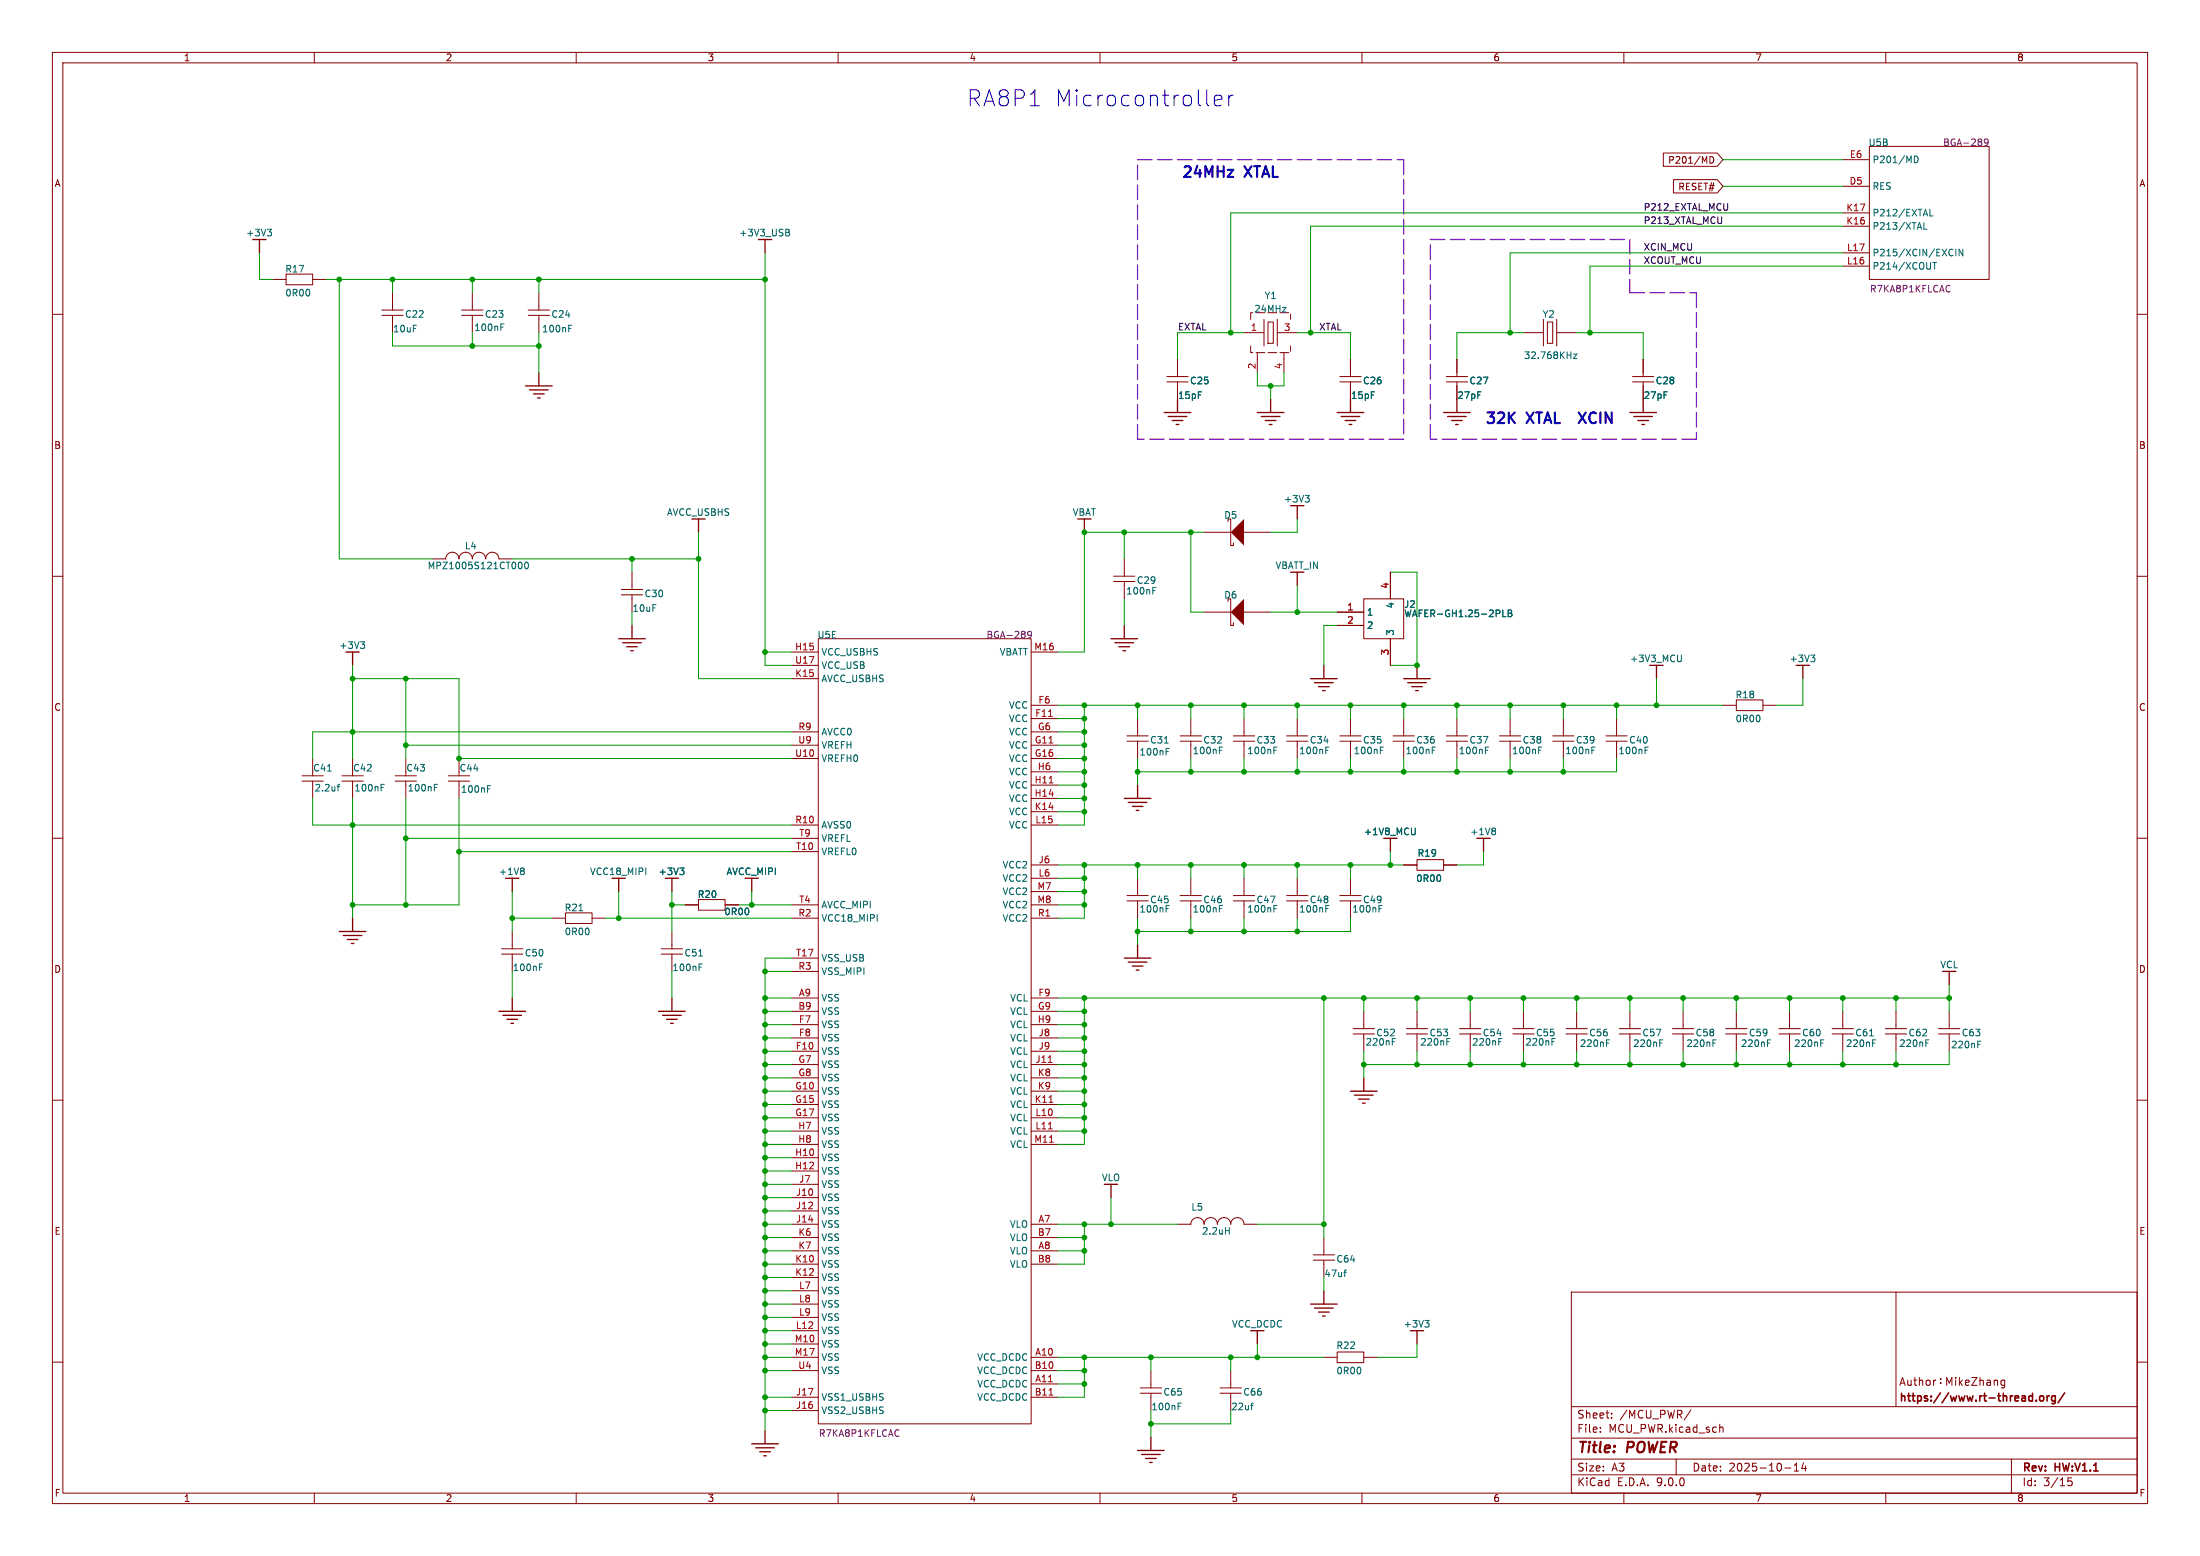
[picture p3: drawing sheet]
<svg xmlns="http://www.w3.org/2000/svg" width="420mm" height="297mm" viewBox="0 0 420 297" stroke-linecap="round" stroke-linejoin="round" font-family="sans-serif">
<g fill="none" stroke="#840000" stroke-width=".19">
<path d="M10 10h400v277h-400zM12 12h396v273h-396zM60 10v2M110 10v2M160 10v2M210 10v2M260 10v2M310 10v2M360 10v2M10 60h2M408 60h2M10 110h2"/>
<path d="M212.6 110h4.1M212.6 111h4.1M214.6 106.7v3.3M214.6 111v3.3M408 110h2M10 160h2M408 160h2M299 196.3h4M299 197.4h4M301 193v3.3M301 197.4v3.3M319.3 196.3h4"/>
<path d="M319.3 197.4h4M321.3 193v3.3M321.3 197.4v3.3M329.4 196.3h4.1M329.4 197.4h4.1M331.5 193v3.3M331.5 197.4v3.3M10 210h2M408 210h2M300 246.6h108v38.4h-108zM361.9 246.6v21.9M10 260h2"/>
<path d="M300 278.5h108M300 274.5h108M300 268.5h108M305.5 273.2v.2M305.5 272.5v.1M307.7 270.5v.2M307.7 269.8v.1M320 278.5v3M322.8 269.1l-1.3 1.9M328.3 272.5l.2-.1 .4 .1v.9M342.5 279.7l.4-.4v1.5M344.3 279.2l-.4 1.1h1"/>
<path d="M344.7 279.8v1M362.7 264.4l.5-1.5 .5 1.5M362.8 264h.8M364.2 263.4l.1 1h.3l.2-.1M364.8 263.4v1M365.3 263.4h.6M365.6 262.9v1.3l.3 .2M366.4 263.6l.2-.2 .4 .1 .1 .9M366.4 262.9v1.5M367.8 263.5l.4-.1 .3 .3v.4l-.3 .3h-.4l-.1-.3zM369.1 263.4v1M369.6 263.4l-.3 .1-.2 .2"/>
<path d="M370.5 263.9v.2M370.5 263.1v.2M371.6 264.4v-1.5l.5 1.1 .5-1.1v1.5M373.3 262.9v.2M373.3 263.4v1M374.1 262.9v1.5M374.2 263.9l.4 .5M374.6 263.4l-.5 .6M375.2 263.9l.7-.1-.1-.3-.4-.1-.2 .2 .1 .8h.5M376.4 262.9h1l-1 1.5h1M378 263.6l.2-.2 .4 .1v.9M378 262.9v1.5"/>
<path d="M379.3 263.5h.6l.1 .9M380 263.8l-.5 .1a.29 .29 0 0 0-.2 .2 .29 .29 0 0 0 .2 .3h.5M380.7 263.6l.2-.2 .4 .1v.9M380.7 263.4v1M382.7 263.5l-.4-.1-.3 .3 .1 .7h.6M382.7 263.4v1.2l-.3 .3h-.3M384 278.5v6.5M408 260h2M60 285v2M110 285v2M160 285v2M210 285v2"/>
<path d="M260 285v2M300 281.5h108M310 285v2M340.7 280.2h1.2M342.5 280.8h.9M360 285v2M395.5 282.1h-.7l-.1 .7 .2-.1h.5l.2 .2-.1 .5-.2 .2-.6-.2"/>
</g>
<path d="M388.7 267.3v.1M389.5 266.5l.4-.1 .3 .3v.4l-.3 .3h-.4l-.1-.3zM390.8 266.4v1M391.2 266.4l-.3 .1-.1 .2M392.4 266.5l-.5-.1-.2 .3 .1 .7h.6M392.4 266.4v1.2l-.3 .3h-.4M394.2 265.9l-1.3 1.9" fill="none" stroke="#840000" stroke-width=".3"/>
<path d="M220.1 112.7h.4M321 125v1.1l-.3 .2M345.7 125h.8l-.5 .5M346.2 125.5l.3 .3v.3l-.3 .2M306.7 199.1h.4M306.7 198.5h.6M327 199.1h.4M327 198.5h.6M337.4 199.1h.4M337.4 198.5h.6" fill="none" stroke="#006464" stroke-width=".19"/>
<g fill="none" stroke="#840000" stroke-width=".25">
<path d="M255.3 78.7h5M256 79.5h3.6M257.8 76.2v2.5M256.8 80.3h2M257.6 81h.5M316.2 127v2.5M344.2 127v2.5M214.6 152.4h5.1M215.4 153.2h3.5M216.2 153.9h2M216.9 154.7h.5M217.2 149.9v2.5"/>
<path d="M214.6 182.9h5.1M215.4 183.6h3.5M216.2 184.4h2M216.9 185.2h.5M217.2 180.3v2.6"/>
</g>
<path d="M331.5 133.6h5v2h-5z" fill="#fff"/>
<g fill="none" stroke="#840000" stroke-width=".19">
<path d="M276.1 71.9h4.1M276.1 72.9h4.1M278.1 68.6v3.3M278.1 72.9v3.3M234.4 99.6v-.5h.5v5h.6v-.5M255.3 116.8h5M255.3 119.4h5M260.3 114.3h7.7v7.6h-7.7zM265.4 109.2v5.1M265.4 121.9v5.1M298.4 137.2v3.3M308.6 137.2v3.3"/>
<path d="M328.9 134.6h2.6M331.5 133.6h5v2h-5zM336.5 134.6h2.6M296.4 140.5h4.1M296.4 141.5h4.1M298.4 141.5v3.3M306.6 140.5h4M306.6 141.5h4M308.6 141.5v3.3M359.9 196.3h4.1M359.9 197.4h4.1M361.9 193v3.3"/>
<path d="M361.9 197.4v3.3M370.1 196.3h4M370.1 197.4h4M372.1 193v3.3M372.1 197.4v3.3M232.9 264.9h4.1M232.9 265.9h4.1M234.9 261.6v3.3M234.9 265.9v3.3"/>
</g>
<path d="M286.9 116.4v1.3h.6M287.9 116.4h.4l.3 .3-.3 .3 .3 .2v.3l-.2 .2h-.5zM287.9 117h.4M303.9 143.2h.4M314.1 143.2h.4M367.6 199.1h.5M367.6 198.5h.7M377.6 199.3h.4M377.6 198.7h.6M238.8 268.2h.4M239.2 267.8l-.2 .1" fill="none" stroke="#006464" stroke-width=".19"/>
<g fill="none" stroke="#840000" stroke-width=".25">
<path d="M275.6 78.7h5.1M276.4 79.5h3.5M278.1 76.2v2.5M311.1 78.7h5.1M311.9 79.5h3.6M313.7 76.2v2.5M277.1 80.3h2M277.9 81h.5M312.7 80.3h2M313.4 81h.5M214.6 119.4v2.5M212.1 121.9h5.1"/>
<path d="M212.9 122.7h3.5M213.6 123.4h2M214.4 124.2h.5M143.5 275.6h5.1M144.3 276.4h3.5M145 277.1h2.1M145.8 277.9h.5M146 273v2.6"/>
</g>
<path d="M234.9 101.6l2.6-2.5v5z" fill="#840000"/>
<path d="M229.9 101.6h5M234.4 114.8v-.5h.5v5.1h.6v-.5M237.5 101.6h5.1" fill="none" stroke="#840000" stroke-width=".19"/>
<path d="M247.6 96.5v2.6" fill="none" stroke="#840000" stroke-width=".25"/>
<path d="M249.2 94.6h.7l-.4 .4M249.7 95l.2 .3v.3l-.2 .2" fill="none" stroke="#006464" stroke-width=".19"/>
<path d="M234.9 116.8l2.6-2.5v5.1z" fill="#840000"/>
<g fill="none" stroke="#840000" stroke-width=".19">
<path d="M222.8 71.9h4M222.8 72.9h4M224.8 68.6v3.3M224.8 72.9v3.3M237.5 63.5h3.8M240 67.3v3.8M241.3 61v5M242.1 61.5h1v4h-1zM243.8 61v5M243.8 63.5h3.8M245.1 67.3v3.8M311.7 71.9h4"/>
<path d="M311.7 72.9h4M313.7 68.6v3.3M313.7 72.9v3.3M229.9 116.8h5M237.5 116.8h5.1M151.1 124.5h5.1M151.1 127h5.1M151.1 129.5h5.1M151.1 139.7h5.1M156.2 121.9h40.6v149.9h-40.6zM196.8 124.5h5.1M196.8 139.7h5.1"/>
<path d="M196.8 134.6h5.1M196.8 137.2h5.1M227.3 137.2v3.3M268 137.2v3.3M278.1 137.2v3.3M151.1 142.2h5.1M151.1 144.8h5.1M151.1 157.5h5.1M196.8 142.2h5.1M196.8 144.8h5.1M196.8 157.5h5.1M196.8 147.3h5.1"/>
<path d="M196.8 149.9h5.1M196.8 152.4h5.1M196.8 154.9h5.1M225.3 140.5h4.1M225.3 141.5h4.1M227.3 141.5v3.3M265.9 140.5h4.1M265.9 141.5h4.1M268 141.5v3.3M276.1 140.5h4.1M276.1 141.5h4.1M278.1 141.5v3.3"/>
<path d="M151.1 160h5.1M151.1 162.6h5.1M151.1 172.7h5.1M151.1 175.3h5.1M196.8 172.7h5.1M196.8 175.3h5.1M196.8 165.1h5.1M196.8 167.6h5.1M196.8 170.2h5.1M151.1 182.9h5.1M151.1 185.4h5.1M151.1 190.5h5.1"/>
<path d="M151.1 193h5.1M151.1 195.6h5.1M151.1 198.1h5.1M196.8 190.5h5.1M196.8 193h5.1M196.8 195.6h5.1M196.8 198.1h5.1M258.3 196.3h4.1M258.3 197.4h4.1M260.3 193v3.3M260.3 197.4v3.3M339.6 196.3h4.1"/>
<path d="M339.6 197.4h4.1M341.6 193v3.3M341.6 197.4v3.3M151.1 200.7h5.1M151.1 203.2h5.1M151.1 205.7h5.1M151.1 208.3h5.1M151.1 210.8h5.1M151.1 213.4h5.1M151.1 215.9h5.1M151.1 218.4h5.1M196.8 200.7h5.1"/>
<path d="M196.8 203.2h5.1M196.8 205.7h5.1M196.8 208.3h5.1M196.8 210.8h5.1M196.8 213.4h5.1M196.8 215.9h5.1M196.8 218.4h5.1M151.1 221h5.1M151.1 223.5h5.1M151.1 226.1h5.1M151.1 228.6h5.1M151.1 231.1h5.1"/>
<path d="M151.1 233.7h5.1M151.1 236.2h5.1M151.1 238.8h5.1M196.8 233.7h5.1M196.8 236.2h5.1M196.8 238.8h5.1M151.1 241.3h5.1M151.1 243.8h5.1M151.1 246.4h5.1M151.1 248.9h5.1M151.1 251.5h5.1M151.1 254h5.1"/>
<path d="M151.1 256.5h5.1M151.1 259.1h5.1M196.8 241.3h5.1M196.8 259.1h5.1M151.1 261.6h5.1M151.1 266.7h5.1M151.1 269.2h5.1M196.8 261.6h5.1M196.8 266.7h5.1M196.8 264.2h5.1"/>
</g>
<path d="M200.2 136.7h.7M200.3 149.4h.7M200.1 202.8h.7M200.1 215.5h.8M200.3 210.4h.7M200.4 218h.7M200.3 266.3h.7" fill="none" stroke="#a90000" stroke-width=".19"/>
<path d="M196.9 121l-.2 .3-.4-.1-.1-.2v-.3l.2-.2h.3l.2 .2a.84 .84 0 0 1-.4 1.1h-.2M171.4 272.9l.2 .1M171.6 274.1l-.2 .1" fill="none" stroke="#840084" stroke-width=".19"/>
<g fill="none" stroke="#840000" stroke-width=".25">
<path d="M49.5 45.7v2.6M222.2 78.7h5.1M223 79.5h3.6M224.8 76.2v2.5M240 78.7h5.1M240.8 79.5h3.5M242.6 76.2v2.5M207 99.1v2.5M223.8 80.3h2M224.5 81h.5M241.6 80.3h2M242.3 81h.5"/>
<path d="M247.6 109.2v2.6M67.3 124.5v2.5M268 129.5h5M268.7 130.3h3.6M269.5 131.1h2M270.3 131.8h.5M270.5 127v2.5M372.1 185.4v2.6M257.8 208.3h5.1M258.6 209h3.5M259.3 209.8h2.1M260.1 210.6h.5"/>
<path d="M260.3 205.7v2.6"/>
</g>
<path d="M238.8 61v-1.3h7.6v1.3M238.8 66v1.3h7.6v-1.3" fill="none" stroke="#840000" stroke-width=".19" stroke-dasharray="1.7 .6"/>
<path d="M51 43.8h.8l-.4 .4M51.6 44.2l.2 .3v.3l-.2 .2M68.8 122.5h.8l-.4 .5M69.4 123l.2 .2v.3l-.2 .3M232.8 143.2h.4M273.4 143.2h.4M283.6 143.2h.4M265.8 198.8h.4M347.6 199.1h.4M347.6 198.5h.6" fill="none" stroke="#006464" stroke-width=".19"/>
<path d="M54.6 52.3h5.1v2.1h-5.1z" fill="#fff"/>
<g fill="none" stroke="#840000" stroke-width=".19">
<path d="M351.8 30.5h5.1M351.8 35.6h5.1M356.9 27.9h22.8v25.4h-22.8zM52.1 53.3h2.5M54.6 52.3h5.1v2.1h-5.1zM59.7 53.3h2.5M72.9 59.2h4.1M74.9 55.9v3.3M351.8 40.6h5.1M351.8 43.2h5.1M351.8 48.3h5.1M351.8 50.8h5.1"/>
<path d="M72.9 60.2h4.1M74.9 60.2v3.3M290.8 63.5h3.8M294.6 61v5M295.4 61.5h1v4h-1zM297.2 61v5M297.2 63.5h3.8M82.5 106.7h2.6a1.27 1.27 0 0 1 1.3-1.3 1.27 1.27 0 0 1 1.2 1.3 1.27 1.27 0 0 1 1.3-1.3 1.27 1.27 0 0 1 1.3 1.3 1.27 1.27 0 0 1 1.2-1.3 1.27 1.27 0 0 1 1.3 1.3 1.27 1.27 0 0 1 1.3-1.3 1.27 1.27 0 0 1 1.2 1.3h2.6M288.3 137.2v3.3M286.3 140.5h4M286.3 141.5h4M288.3 141.5v3.3"/>
<path d="M215.1 170.9h4.1M215.1 172h4.1M217.2 167.6v3.3M217.2 172v3.3M225.3 170.9h4.1M225.3 172h4.1M227.3 167.6v3.3M227.3 172v3.3M268.5 196.3h4M268.5 197.4h4M270.5 193v3.3M270.5 197.4v3.3"/>
<path d="M278.6 196.3h4.1M278.6 197.4h4.1M280.7 193v3.3M280.7 197.4v3.3M288.8 196.3h4.1M288.8 197.4h4.1M290.8 193v3.3M290.8 197.4v3.3M349.8 196.3h4M349.8 197.4h4M351.8 193v3.3M351.8 197.4v3.3"/>
<path d="M224.8 233.7h2.5a1.27 1.27 0 0 1 1.3-1.3 1.27 1.27 0 0 1 1.3 1.3 1.27 1.27 0 0 1 1.2-1.3 1.27 1.27 0 0 1 1.3 1.3 1.27 1.27 0 0 1 1.3-1.3 1.27 1.27 0 0 1 1.2 1.3 1.27 1.27 0 0 1 1.3-1.3 1.27 1.27 0 0 1 1.3 1.3h2.5"/>
</g>
<path d="M283.2 160v2.6M212.1 226.1v2.5" fill="none" stroke="#840000" stroke-width=".25"/>
<g fill="none" stroke="#006464" stroke-width=".19">
<path d="M365.5 29.8a.64 .64 0 0 1 .7 .6 .64 .64 0 0 1-.7 .7zM368.4 39.9v1.3h.6M367.3 42.5v1.3h.6M369 50.1h.7M369.3 50.1v1.3M372.6 47.6l.2 .1M372.8 48.7l-.2 .1M373.4 47.6v1.2M374.7 47.6v1.2l-.7-1.2v1.2M300.4 67.6h.6l-.6 .8h.6M99.1 107.4l.1-.1a.68 .68 0 0 1 .5 .6 .68 .68 0 0 1-.5 .7l-.1-.1M100.3 107.4l.2-.1a.68 .68 0 0 1 .4 .6 .68 .68 0 0 1-.4 .7l-.3-.5z"/>
<path d="M285.3 158.1l.2 .2-.2 .3 .2 .2v.3l-.2 .2M293.7 143.2h.5M222.6 173.4h.4M232.8 173.4h.4M276.2 198.8h.4M276.2 198.2h.6M286.1 198.8h.4M296.3 198.8h.4M356.9 197.7h.7M357.5 199.1h.4M357.5 198.5h.6M233.9 234.9h.8"/>
<path d="M234.7 234.3v1.3"/>
</g>
<path d="M379.5 27.1l-.2 .2h-.4l-.1-.2v-.3l.3-.3h.2l.2 .3a.84 .84 0 0 1-.3 1h-.3M372 54.5l.3 .1M372.3 55.6l-.3 .1" fill="none" stroke="#840084" stroke-width=".19"/>
<path d="M270.5 164.1h5.1v2h-5.1z" fill="#fff"/>
<g fill="none" stroke="#840000" stroke-width=".19">
<path d="M255.8 71.9h4M255.8 72.9h4M257.8 68.6v3.3M257.8 72.9v3.3M217.2 137.2v3.3M215.1 140.5h4.1M215.1 141.5h4.1M217.2 141.5v3.3M245.6 170.9h4.1M245.6 172h4.1M247.6 167.6v3.3M247.6 172v3.3"/>
<path d="M268 165.1h2.5M270.5 164.1h5.1v2h-5.1zM275.6 165.1h2.5M309.1 196.3h4.1M309.1 197.4h4.1M311.1 193v3.3M311.1 197.4v3.3M217.7 264.9h4M217.7 265.9h4M219.7 261.6v3.3M219.7 265.9v3.3"/>
</g>
<path d="M222.3 141.8h.7M222.6 143.5h.4M222.6 142.9h.6M253.1 173.4h.4M316.8 199.1h.5M316.8 198.5h.7M224.9 268.4h.4M224.9 267.8h.6" fill="none" stroke="#006464" stroke-width=".19"/>
<path d="M240 254v2.5" fill="none" stroke="#840000" stroke-width=".25"/>
<path d="M255.3 258.1h5v2h-5z" fill="#fff"/>
<g fill="none" stroke="#840000" stroke-width=".19">
<path d="M88.1 59.2h4.1M90.2 55.9v3.3M88.1 60.2h4.1M90.2 60.2v3.3M237.5 137.2v3.3M247.6 137.2v3.3M257.8 137.2v3.3M57.7 148.1h4M57.7 149.1h4M59.7 144.8v2.5M59.7 149.1v3.3M65.3 148.1h4"/>
<path d="M65.3 149.1h4M67.3 144.8v2.5M67.3 149.1v3.3M75.4 148.1h4.1M75.4 149.1h4.1M77.5 144.8v2.5M77.5 149.1v3.3M85.6 148.1h4.1M85.6 149.1h4.1M87.6 144.8v2.5M87.6 149.1v3.3M235.5 140.5h4"/>
<path d="M235.5 141.5h4M237.5 141.5v3.3M245.6 140.5h4.1M245.6 141.5h4.1M247.6 141.5v3.3M255.8 140.5h4M255.8 141.5h4M257.8 141.5v3.3M97.8 177.8v3.3M128.3 177.8v3.3M235.5 170.9h4M235.5 172h4"/>
<path d="M237.5 167.6v3.3M237.5 172v3.3M255.8 170.9h4M255.8 172h4M257.8 167.6v3.3M257.8 172v3.3M95.8 181.1h4M95.8 182.1h4M97.8 182.1v3.3M126.2 181.1h4.1M126.2 182.1h4.1M128.3 182.1v3.3"/>
<path d="M250.7 239.5h4.1M252.7 236.2v3.3M250.7 240.5h4.1M252.7 259.1h2.6M252.7 240.5v3.3M255.3 258.1h5v2h-5zM260.3 259.1h2.6"/>
</g>
<g fill="none" stroke="#840000" stroke-width=".25">
<path d="M250.2 129.5h5.1M251 130.3h3.5M251.7 131.1h2M252.5 131.8h.5M252.7 127v2.5M64.8 177.8h5M65.5 178.6h3.6M66.3 179.3h2M67.3 175.3v2.5M118.1 167.6v2.6M128.3 167.6v2.6M143.5 167.6v2.6"/>
<path d="M265.4 160v2.6M67.1 180.1h.5M95.2 193h5.1M96 193.8h3.6M96.8 194.6h2M97.5 195.3h.5M97.8 190.5v2.5M125.7 193h5.1M126.5 193.8h3.5M127.3 194.6h2M128 195.3h.5M128.3 190.5v2.5"/>
<path d="M250.2 248.9h5.1M251 249.7h3.5M251.7 250.4h2M252.5 251.2h.5M252.7 246.4v2.5M270.5 254v2.5M217.2 276.9h5M217.9 277.6h3.6M218.7 278.4h2M219.5 279.1h.5M219.7 274.3v2.6"/>
</g>
<g fill="none" stroke="#006464" stroke-width=".19">
<path d="M95.6 62.4h.4M95.6 61.8h.6M62.5 147.2h.7M64.3 150.1h.5M64.8 149.7l-.3 .2v1.1M72.8 150.3h.4M72.8 149.7h.6M82.9 150.3h.4M82.9 149.7h.6M93.1 150.6h.4M93.1 150h.6M243.2 143.2h.4"/>
<path d="M243.2 142.6h.6M253.1 143.2h.4M263.5 143.2h.4M263.5 142.6h.6M270.2 158.1v1l-.3 .2M129.8 165.7h.8l-.5 .5M130.3 166.2l.3 .2v.3l-.3 .2M243.2 173.4h.4M243.2 172.8h.6M263.3 173.4h.4M103 184.6h.4M103 184h.6"/>
<path d="M133.4 182.5h.7M133.5 184.6h.4M133.5 184h.6M256.5 242.8h.5M257 242.4l-.2 .1M272 252h.8l-.4 .5M272.6 252.5l.2 .3v.3l-.2 .2"/>
</g>
<path d="M107.9 174.2h5.1v2.1h-5.1z" fill="#fff"/>
<path d="M105.4 175.3h2.5M107.9 174.2h5.1v2.1h-5.1zM113 175.3h2.6" fill="none" stroke="#840000" stroke-width=".19"/>
<path d="M110.5 173.8h.8" fill="none" stroke="#006464" stroke-width=".19"/>
<path d="M133.3 171.7h5.1v2h-5.1z" fill="#fff"/>
<g fill="none" stroke="#840000" stroke-width=".19">
<path d="M317.5 29.2h10.3l1.1 1.3-1.1 1.3h-10.3zM319.5 34.3h8.3l1.1 1.3-1.1 1.2h-8.3zM326.4 29.9a.64 .64 0 0 1 .8 .6 .64 .64 0 0 1-.8 .7zM100.8 59.2h4.1M102.9 55.9v3.3M100.8 60.2h4.1M102.9 60.2v3.3M224.8 68.6v2.5M224.8 73.7v2.5M257.8 68.6v2.5M257.8 73.7v2.5M278.1 68.6v2.5"/>
<path d="M278.1 73.7v2.5M313.7 68.6v2.5M313.7 73.7v2.5M118.6 112.5h4.1M118.6 113.5h4.1M120.6 109.2v3.3M120.6 113.5v3.3M255.3 116.8h5M255.3 119.4h5M265.4 109.2v5.1M265.4 121.9v5.1M130.8 172.7h2.5"/>
<path d="M133.3 171.7h5.1v2h-5.1zM138.4 172.7h2.6M268 165.1h2.5M275.6 165.1h2.5"/>
</g>
<g fill="none" stroke="#840000" stroke-width=".25">
<path d="M146 45.7v2.6M100.3 73.7h5.1M101.1 74.4h3.5M101.9 75.2h2M102.6 75.9h.5M102.9 71.1v2.6M133.3 99.1v2.5M120.6 119.4v2.5M118.1 121.9h5.1M118.9 122.7h3.5M119.6 123.4h2.1M120.4 124.2h.5"/>
<path d="M97.8 167.6v2.6"/>
</g>
<path d="M150 43.8l.6 .1 .1 .2-.3 .3M150 44.4h.4M150.4 44.4l.3 .2v.3l-.7 .1M108.6 62.7h.4M108.6 62.1h.6M286.9 116.4v1.3h.6M287.9 116.4h.4l.3 .3-.3 .3 .3 .2v.3l-.2 .2h-.5zM287.9 117h.4M270.2 158.1v1l-.3 .2M99.8 165.7l.3 .2-.3 .3 .3 .3v.2l-.3 .2M129.8 165.7h.8l-.5 .5M130.3 166.2l.3 .2v.3l-.3 .2" fill="none" stroke="#006464" stroke-width=".19"/>
<path d="M217.2 30.5h50.8M268 30.5v53.3M273 45.7h38.1M311.1 55.9h12.7M311.1 45.7v10.2M323.8 55.9v27.9M217.2 83.8v-53.3M268 83.8h-50.8M273 83.8v-38.1M323.8 83.8h-50.8" fill="none" stroke="#8a20db" stroke-width=".25" stroke-dasharray="2.8 1"/>
<g fill="none" stroke="#009600" stroke-width=".19">
<path d="M328.9 35.6h22.9M328.9 30.5h22.9M49.5 48.3v5h2.6M62.2 53.3h83.8M64.8 53.3v53.4h17.7M74.9 53.3v2.6M90.2 53.3v2.6M102.9 53.3v2.6M146 48.3v78.7h5.1M351.8 50.8h-48.3v12.7M351.8 48.3h-63.5v15.2M351.8 40.6h-116.9v22.9"/>
<path d="M351.8 43.2h-101.6v20.3M74.9 63.5v2.5h28M90.2 63.5v2.5M102.9 63.5v7.6M237.5 63.5h-12.7v5.1M240 71.1v2.6h5.1v-2.6M242.6 73.7v2.5M247.6 63.5h10.2v5.1M290.8 63.5h-12.7v5.1M301 63.5h12.7v5.1M247.6 99.1v2.5h-5M97.8 106.7h35.5"/>
<path d="M120.6 106.7v2.5M120.6 116.8v2.6M133.3 101.6v27.9h17.8M214.6 101.6v5.1M214.6 114.3v5.1M227.3 101.6v15.2h2.6M229.9 101.6h-22.9v22.9h-5.1M242.6 116.8h12.7M247.6 111.8v5M255.3 119.4h-2.6v7.6M265.4 109.2h5.1v17.8h-5.1M67.3 129.5h20.3v15.3h63.5"/>
<path d="M67.3 127v17.8M77.5 129.5v15.3M146 124.5h5.1M151.1 139.7h-91.4v5.1M201.9 134.6h127M201.9 137.2h5.1M201.9 139.7h5.1M207 134.6v22.9h-5.1M217.2 134.6v2.6M227.3 134.6v2.6M237.5 134.6v2.6M247.6 134.6v2.6"/>
<path d="M257.8 134.6v2.6M268 134.6v2.6M278.1 134.6v2.6M288.3 134.6v2.6M298.4 134.6v2.6M308.6 134.6v2.6M316.2 129.5v5.1M344.2 129.5v5.1h-5.1M59.7 152.4v5.1h91.4M67.3 152.4v22.9M77.5 142.2h73.6M77.5 152.4v20.3"/>
<path d="M87.6 152.4v20.3h-20.3M201.9 147.3h5.1M201.9 142.2h5.1M201.9 149.9h5.1M201.9 152.4h5.1M201.9 144.8h5.1M201.9 154.9h5.1M217.2 144.8v5.1M227.3 144.8v2.5M237.5 144.8v2.5M247.6 144.8v2.5M257.8 144.8v2.5"/>
<path d="M268 144.8v2.5M278.1 144.8v2.5M288.3 144.8v2.5M298.4 144.8v2.5M308.6 144.8v2.5h-91.4M77.5 160h73.6M87.6 162.6h63.5M97.8 175.3h7.6M97.8 170.2v7.6M115.6 175.3h35.5M118.1 170.2v5.1M128.3 170.2v7.6"/>
<path d="M128.3 172.7h2.5M141 172.7h10.1M143.5 170.2v2.5M201.9 165.1h66.1M201.9 167.6h5.1M201.9 172.7h5.1M201.9 170.2h5.1M207 165.1v10.2h-5.1M217.2 165.1v2.5M217.2 175.3v5M227.3 165.1v2.5M227.3 175.3v2.5"/>
<path d="M237.5 165.1v2.5M237.5 175.3v2.5M247.6 165.1v2.5M247.6 175.3v2.5M257.8 175.3v2.5h-40.6M257.8 165.1v2.5M265.4 162.6v2.5M283.2 162.6v2.5h-5.1M97.8 185.4v5.1M128.3 185.4v5.1M146 190.5h5.1M146 195.6h5.1"/>
<path d="M146 198.1h5.1M146 193h5.1M146 185.4h5.1M151.1 182.9h-5.1v90.1M201.9 190.5h170.2M201.9 195.6h5.1M201.9 198.1h5.1M201.9 193h5.1M207 190.5v27.9h-5.1M252.7 190.5v45.7M260.3 190.5v2.5M270.5 190.5v2.5"/>
<path d="M280.7 190.5v2.5M290.8 190.5v2.5M301 190.5v2.5M311.1 190.5v2.5M321.3 190.5v2.5M331.5 190.5v2.5M341.6 190.5v2.5M351.8 190.5v2.5M361.9 190.5v2.5M372.1 188v5M146 203.2h5.1M146 215.9h5.1"/>
<path d="M146 218.4h5.1M146 213.4h5.1M146 210.8h5.1M146 208.3h5.1M146 205.7h5.1M146 200.7h5.1M201.9 203.2h5.1M201.9 215.9h5.1M201.9 213.4h5.1M201.9 210.8h5.1M201.9 208.3h5.1M201.9 205.7h5.1"/>
<path d="M201.9 200.7h5.1M260.3 200.7v5M270.5 200.7v2.5M280.7 200.7v2.5M290.8 200.7v2.5M301 200.7v2.5M311.1 200.7v2.5M321.3 200.7v2.5M331.5 200.7v2.5M341.6 200.7v2.5M351.8 200.7v2.5M361.9 200.7v2.5"/>
<path d="M372.1 200.7v2.5h-111.8M146 231.1h5.1M146 228.6h5.1M146 238.8h5.1M146 233.7h5.1M146 236.2h5.1M146 226.1h5.1M146 221h5.1M146 223.5h5.1M201.9 238.8h5.1M201.9 233.7h22.9M201.9 236.2h5.1"/>
<path d="M207 233.7v7.6h-5.1M212.1 228.6v5.1M240 233.7h12.7M146 241.3h5.1M146 251.5h5.1M146 254h5.1M146 248.9h5.1M146 246.4h5.1M146 243.8h5.1M146 256.5h5.1M146 259.1h5.1M201.9 259.1h50.8"/>
<path d="M207 259.1v7.6h-5.1M219.7 259.1v2.5M234.9 259.1v2.5M240 256.5v2.6M252.7 243.8v2.6M270.5 256.5v2.6h-7.6M146 261.6h5.1M146 266.7h5.1M146 269.2h5.1M201.9 261.6h5.1M201.9 264.2h5.1M219.7 269.2v5.1"/>
<path d="M234.9 269.2v2.6h-15.2"/>
</g>
<path d="M234.4 32.4h1l-1 1.4h1M301.4 78.7l1.3 2.1M302.7 78.7l-1.3 2.1" fill="none" stroke="#0000c2" stroke-width=".41"/>
<path d="M230.4 19.8l.1 .3 .3 .1M231.8 19.2l1.5-.3-.2-.6-.8-.1-.3 .1-.2 .3v1.2l.2 .3 .3 .1 .8-.1M234.6 18.2v2M235.4 18.2a.78 .78 0 0 0-.8 .5" fill="none" stroke="#0000c2" stroke-width=".19"/>
<g fill="#009600" stroke="#009600" stroke-width=".19">
<circle cx="268" cy="134.6" r=".46"/>
<circle cx="268" cy="147.3" r=".46"/>
<circle cx="217.2" cy="177.8" r=".46"/>
<circle cx="247.6" cy="177.8" r=".46"/>
<circle cx="227.3" cy="165.1" r=".46"/>
<circle cx="237.5" cy="177.8" r=".46"/>
<circle cx="227.3" cy="177.8" r=".46"/>
<circle cx="237.5" cy="165.1" r=".46"/>
<circle cx="237.5" cy="147.3" r=".46"/>
<circle cx="247.6" cy="147.3" r=".46"/>
<circle cx="247.6" cy="165.1" r=".46"/>
<circle cx="227.3" cy="147.3" r=".46"/>
<circle cx="257.8" cy="165.1" r=".46"/>
<circle cx="265.4" cy="165.1" r=".46"/>
<circle cx="288.3" cy="63.5" r=".46"/>
<circle cx="303.5" cy="63.5" r=".46"/>
<circle cx="207" cy="139.7" r=".46"/>
<circle cx="207" cy="149.9" r=".46"/>
<circle cx="207" cy="193" r=".46"/>
<circle cx="207" cy="147.3" r=".46"/>
<circle cx="217.2" cy="134.6" r=".46"/>
<circle cx="247.6" cy="134.6" r=".46"/>
<circle cx="237.5" cy="134.6" r=".46"/>
<circle cx="247.6" cy="116.8" r=".46"/>
<circle cx="120.6" cy="106.7" r=".46"/>
<circle cx="133.3" cy="106.7" r=".46"/>
<circle cx="234.9" cy="63.5" r=".46"/>
<circle cx="250.2" cy="63.5" r=".46"/>
<circle cx="242.6" cy="73.7" r=".46"/>
<circle cx="207" cy="208.3" r=".46"/>
<circle cx="207" cy="205.7" r=".46"/>
<circle cx="207" cy="210.8" r=".46"/>
<circle cx="207" cy="203.2" r=".46"/>
<circle cx="207" cy="200.7" r=".46"/>
<circle cx="207" cy="198.1" r=".46"/>
<circle cx="207" cy="195.6" r=".46"/>
<circle cx="207" cy="152.4" r=".46"/>
<circle cx="207" cy="154.9" r=".46"/>
<circle cx="217.2" cy="165.1" r=".46"/>
<circle cx="207" cy="167.6" r=".46"/>
<circle cx="207" cy="170.2" r=".46"/>
<circle cx="207" cy="165.1" r=".46"/>
<circle cx="207" cy="172.7" r=".46"/>
<circle cx="207" cy="190.5" r=".46"/>
<circle cx="280.7" cy="190.5" r=".46"/>
<circle cx="290.8" cy="190.5" r=".46"/>
<circle cx="290.8" cy="203.2" r=".46"/>
<circle cx="321.3" cy="203.2" r=".46"/>
<circle cx="321.3" cy="190.5" r=".46"/>
<circle cx="301" cy="203.2" r=".46"/>
<circle cx="301" cy="190.5" r=".46"/>
<circle cx="311.1" cy="203.2" r=".46"/>
<circle cx="331.5" cy="190.5" r=".46"/>
<circle cx="311.1" cy="190.5" r=".46"/>
<circle cx="316.2" cy="134.6" r=".46"/>
<circle cx="308.6" cy="134.6" r=".46"/>
<circle cx="278.1" cy="134.6" r=".46"/>
<circle cx="288.3" cy="134.6" r=".46"/>
<circle cx="260.3" cy="190.5" r=".46"/>
<circle cx="252.7" cy="190.5" r=".46"/>
<circle cx="270.5" cy="190.5" r=".46"/>
<circle cx="280.7" cy="203.2" r=".46"/>
<circle cx="288.3" cy="147.3" r=".46"/>
<circle cx="298.4" cy="147.3" r=".46"/>
<circle cx="278.1" cy="147.3" r=".46"/>
<circle cx="298.4" cy="134.6" r=".46"/>
<circle cx="260.3" cy="203.2" r=".46"/>
<circle cx="270.5" cy="203.2" r=".46"/>
<circle cx="361.9" cy="203.2" r=".46"/>
<circle cx="331.5" cy="203.2" r=".46"/>
<circle cx="341.6" cy="190.5" r=".46"/>
<circle cx="341.6" cy="203.2" r=".46"/>
<circle cx="351.8" cy="203.2" r=".46"/>
<circle cx="351.8" cy="190.5" r=".46"/>
<circle cx="372.1" cy="190.5" r=".46"/>
<circle cx="361.9" cy="190.5" r=".46"/>
<circle cx="146" cy="233.7" r=".46"/>
<circle cx="146" cy="243.8" r=".46"/>
<circle cx="146" cy="241.3" r=".46"/>
<circle cx="146" cy="251.5" r=".46"/>
<circle cx="146" cy="254" r=".46"/>
<circle cx="146" cy="231.1" r=".46"/>
<circle cx="146" cy="228.6" r=".46"/>
<circle cx="146" cy="236.2" r=".46"/>
<circle cx="146" cy="238.8" r=".46"/>
<circle cx="146" cy="246.4" r=".46"/>
<circle cx="146" cy="248.9" r=".46"/>
<circle cx="146" cy="226.1" r=".46"/>
<circle cx="207" cy="238.8" r=".46"/>
<circle cx="207" cy="236.2" r=".46"/>
<circle cx="212.1" cy="233.7" r=".46"/>
<circle cx="146" cy="218.4" r=".46"/>
<circle cx="146" cy="215.9" r=".46"/>
<circle cx="207" cy="215.9" r=".46"/>
<circle cx="207" cy="213.4" r=".46"/>
<circle cx="146" cy="213.4" r=".46"/>
<circle cx="146" cy="261.6" r=".46"/>
<circle cx="146" cy="266.7" r=".46"/>
<circle cx="207" cy="233.7" r=".46"/>
<circle cx="146" cy="259.1" r=".46"/>
<circle cx="146" cy="256.5" r=".46"/>
<circle cx="146" cy="269.2" r=".46"/>
<circle cx="234.9" cy="259.1" r=".46"/>
<circle cx="207" cy="259.1" r=".46"/>
<circle cx="207" cy="261.6" r=".46"/>
<circle cx="207" cy="264.2" r=".46"/>
<circle cx="240" cy="259.1" r=".46"/>
<circle cx="219.7" cy="259.1" r=".46"/>
<circle cx="252.7" cy="233.7" r=".46"/>
<circle cx="219.7" cy="271.8" r=".46"/>
<circle cx="257.8" cy="147.3" r=".46"/>
<circle cx="257.8" cy="134.6" r=".46"/>
<circle cx="270.5" cy="127" r=".46"/>
<circle cx="146" cy="195.6" r=".46"/>
<circle cx="146" cy="193" r=".46"/>
<circle cx="146" cy="200.7" r=".46"/>
<circle cx="146" cy="198.1" r=".46"/>
<circle cx="143.5" cy="172.7" r=".46"/>
<circle cx="146" cy="124.5" r=".46"/>
<circle cx="87.6" cy="162.6" r=".46"/>
<circle cx="97.8" cy="175.3" r=".46"/>
<circle cx="207" cy="144.8" r=".46"/>
<circle cx="118.1" cy="175.3" r=".46"/>
<circle cx="128.3" cy="172.7" r=".46"/>
<circle cx="146" cy="190.5" r=".46"/>
<circle cx="77.5" cy="172.7" r=".46"/>
<circle cx="67.3" cy="172.7" r=".46"/>
<circle cx="77.5" cy="160" r=".46"/>
<circle cx="87.6" cy="144.8" r=".46"/>
<circle cx="67.3" cy="157.5" r=".46"/>
<circle cx="77.5" cy="142.2" r=".46"/>
<circle cx="146" cy="185.4" r=".46"/>
<circle cx="146" cy="208.3" r=".46"/>
<circle cx="146" cy="210.8" r=".46"/>
<circle cx="146" cy="221" r=".46"/>
<circle cx="146" cy="223.5" r=".46"/>
<circle cx="146" cy="203.2" r=".46"/>
<circle cx="146" cy="205.7" r=".46"/>
<circle cx="90.2" cy="53.3" r=".46"/>
<circle cx="102.9" cy="53.3" r=".46"/>
<circle cx="90.2" cy="66" r=".46"/>
<circle cx="146" cy="53.3" r=".46"/>
<circle cx="102.9" cy="66" r=".46"/>
<circle cx="217.2" cy="147.3" r=".46"/>
<circle cx="207" cy="142.2" r=".46"/>
<circle cx="207" cy="137.2" r=".46"/>
<circle cx="207" cy="134.6" r=".46"/>
<circle cx="214.6" cy="101.6" r=".46"/>
<circle cx="227.3" cy="101.6" r=".46"/>
<circle cx="227.3" cy="134.6" r=".46"/>
<circle cx="207" cy="101.6" r=".46"/>
<circle cx="67.3" cy="139.7" r=".46"/>
<circle cx="67.3" cy="129.5" r=".46"/>
<circle cx="77.5" cy="129.5" r=".46"/>
<circle cx="64.8" cy="53.3" r=".46"/>
<circle cx="74.9" cy="53.3" r=".46"/>
</g>
<g font-size="4.2" fill="#0000c2">
<text x="184.4" y="20.6">RA8P1</text>
<text x="201.1" y="20.6">Microcontroller</text>
</g>
<g font-size="2.8" fill="#0000c2">
<text x="225.4" y="34">24MHz</text>
<text x="237.7" y="34">XTAL</text>
<text x="283.3" y="81">32K</text>
<text x="291.5" y="81">XTAL</text>
<text x="303.1" y="81">XCIN</text>
</g>
<g font-size="2.8" fill="#840000">
<text x="301" y="277.9">Title:</text>
<text x="310.6" y="277.9">POWER</text>
</g>
<g font-size="2.1" fill="#840000">
<text x="362.5" y="267.9">https://www.rt-thread.org/</text>
<text x="301" y="273.7">File:</text>
<text x="301" y="271">Sheet:</text>
<text x="307.1" y="273.7">MCU_PWR.kicad_sch</text>
<text x="309.2" y="271">/MCU_PWR/</text>
<text x="301" y="281.1">Size:</text>
<text x="307.6" y="281.1">A3</text>
<text x="323" y="281.1">Date:</text>
<text x="330" y="281.1">2025-10-14</text>
<text x="386" y="281.3">Rev:</text>
<text x="392.4" y="281.3">HW:V1.1</text>
<text x="301" y="283.9">KiCad</text>
<text x="308.7" y="283.9">E.D.A.</text>
<text x="316.3" y="283.9">9.0.0</text>
<text x="386" y="283.9">Id:</text>
<text x="390.1" y="283.9">3/15</text>
</g>
<g font-size="1.8" fill="#840000">
<text x="35" y="11.9">1</text>
<text x="85" y="11.9">2</text>
<text x="135" y="11.9">3</text>
<text x="185" y="11.9">4</text>
<text x="235" y="11.9">5</text>
<text x="285" y="11.9">6</text>
<text x="335" y="11.9">7</text>
<text x="385" y="11.9">8</text>
<text x="10.3" y="35.9">A</text>
<text x="318.3" y="31.4">P201/MD</text>
<text x="408.3" y="35.9">A</text>
<text x="320.3" y="36.5">RESET#</text>
<text x="10.3" y="85.9">B</text>
<text x="408.2" y="85.9">B</text>
<text x="10.3" y="135.9">C</text>
<text x="408.2" y="135.9">C</text>
<text x="10.3" y="185.9">D</text>
<text x="408.2" y="185.9">D</text>
<text x="10.3" y="235.9">E</text>
<text x="408.3" y="235.9">E</text>
<text x="10.3" y="285.9">F</text>
<text x="35" y="286.9">1</text>
<text x="85" y="286.9">2</text>
<text x="135" y="286.9">3</text>
<text x="185" y="286.9">4</text>
<text x="235" y="286.9">5</text>
<text x="285" y="286.9">6</text>
<text x="335" y="286.9">7</text>
<text x="385" y="286.9">8</text>
<text x="408.3" y="285.9">F</text>
</g>
<g font-size="1.8" fill="#006464">
<text x="356.6" y="28.1">U5B</text>
<text x="357.4" y="31.3">P201/MD</text>
<text x="357.4" y="36.4">RES</text>
<text x="357.4" y="41.5">P212/EXTAL</text>
<text x="46.9" y="45.3">+3V3</text>
<text x="141" y="45.3">+3V3_USB</text>
<text x="357.4" y="44">P213/XTAL</text>
<text x="54.4" y="52.2">R17</text>
<text x="357.4" y="49.1">P215/XCIN/EXCIN</text>
<text x="357.4" y="51.7">P214/XCOUT</text>
<text x="54.4" y="56.8">0R00</text>
<text x="239.4" y="59.8">24MHz</text>
<text x="241.3" y="57.3">Y1</text>
<text x="74.9" y="63.6">10uF</text>
<text x="77.2" y="60.8">C22</text>
<text x="90.4" y="63.4">100nF</text>
<text x="92.5" y="60.8">C23</text>
<text x="103.4" y="63.6">100nF</text>
<text x="105.2" y="60.8">C24</text>
<text x="294.4" y="60.8">Y2</text>
<text x="290.8" y="68.7">32.768KHz</text>
<text x="224.8" y="76.3">15pF</text>
<text x="227.1" y="73.5">C25</text>
<text x="257.8" y="76.3">15pF</text>
<text x="260.1" y="73.5">C26</text>
<text x="278.1" y="76.3">27pF</text>
<text x="280.4" y="73.5">C27</text>
<text x="313.7" y="76.3">27pF</text>
<text x="316" y="73.5">C28</text>
<text x="127.2" y="98.7">AVCC_USBHS</text>
<text x="204.7" y="98.7">VBAT</text>
<text x="233.6" y="99.2">D5</text>
<text x="245" y="96.1">+3V3</text>
<text x="88.7" y="105">L4</text>
<text x="81.5" y="108.9">MPZ1005S121CT000</text>
<text x="214.9" y="113.7">100nF</text>
<text x="216.9" y="111.6">C29</text>
<text x="243.4" y="108.8">VBATT_IN</text>
<text x="120.7" y="117">10uF</text>
<text x="122.9" y="114.2">C30</text>
<text x="233.6" y="114.4">D6</text>
<text x="260.9" y="117.7">1</text>
<text x="266.3" y="116.2" transform="rotate(-90 266.3 116.2)">4</text>
<text x="268" y="116.2">J2</text>
<text x="268" y="118">WAFER-GH1.25-2PLB</text>
<text x="64.7" y="124.1">+3V3</text>
<text x="156" y="122.1">U5E</text>
<text x="156.7" y="125.3">VCC_USBHS</text>
<text x="190.8" y="125.3">VBATT</text>
<text x="260.9" y="120.2">2</text>
<text x="266.3" y="121.4" transform="rotate(-90 266.3 121.4)">3</text>
<text x="156.7" y="127.9">VCC_USB</text>
<text x="156.7" y="130.4">AVCC_USBHS</text>
<text x="311.1" y="126.6">+3V3_MCU</text>
<text x="341.5" y="126.6">+3V3</text>
<text x="192.5" y="135.5">VCC</text>
<text x="331.2" y="133.5">R18</text>
<text x="156.7" y="140.6">AVCC0</text>
<text x="156.7" y="143.1">VREFH</text>
<text x="192.5" y="138">VCC</text>
<text x="192.5" y="140.6">VCC</text>
<text x="192.5" y="143.1">VCC</text>
<text x="219.5" y="142.1">C31</text>
<text x="229.6" y="142.1">C32</text>
<text x="239.8" y="142.1">C33</text>
<text x="249.9" y="142.1">C34</text>
<text x="260.1" y="142.1">C35</text>
<text x="270.3" y="142.1">C36</text>
<text x="280.4" y="142.1">C37</text>
<text x="290.6" y="142.1">C38</text>
<text x="300.7" y="142.1">C39</text>
<text x="310.9" y="142.1">C40</text>
<text x="331.2" y="138.1">0R00</text>
<text x="59.7" y="147.5">C41</text>
<text x="67.3" y="147.5">C42</text>
<text x="77.5" y="147.5">C43</text>
<text x="87.6" y="147.5">C44</text>
<text x="156.7" y="145.6">VREFH0</text>
<text x="192.5" y="145.6">VCC</text>
<text x="192.5" y="148.2">VCC</text>
<text x="217.4" y="144.4">100nF</text>
<text x="227.6" y="144.2">100nF</text>
<text x="238" y="144.2">100nF</text>
<text x="247.9" y="144.2">100nF</text>
<text x="258.3" y="144.2">100nF</text>
<text x="268.2" y="144.2">100nF</text>
<text x="278.4" y="144.2">100nF</text>
<text x="288.6" y="144.2">100nF</text>
<text x="298.7" y="144.2">100nF</text>
<text x="308.9" y="144.2">100nF</text>
<text x="60" y="151.3">2.2uf</text>
<text x="67.6" y="151.3">100nF</text>
<text x="77.7" y="151.3">100nF</text>
<text x="87.9" y="151.5">100nF</text>
<text x="192.5" y="150.7">VCC</text>
<text x="192.5" y="153.3">VCC</text>
<text x="192.5" y="155.8">VCC</text>
<text x="156.7" y="158.3">AVSS0</text>
<text x="156.7" y="160.9">VREFL</text>
<text x="192.5" y="158.3">VCC</text>
<text x="260.3" y="159.6">+1V8_MCU</text>
<text x="280.6" y="159.6">+1V8</text>
<text x="95.1" y="167.2">+1V8</text>
<text x="112.5" y="167.2">VCC18_MIPI</text>
<text x="125.6" y="167.2">+3V3</text>
<text x="138.6" y="167.2">AVCC_MIPI</text>
<text x="156.7" y="163.4">VREFL0</text>
<text x="191.3" y="166">VCC2</text>
<text x="270.5" y="163.7">R19</text>
<text x="133.1" y="171.6">R20</text>
<text x="156.7" y="173.6">AVCC_MIPI</text>
<text x="191.3" y="168.5">VCC2</text>
<text x="191.3" y="171">VCC2</text>
<text x="191.3" y="173.6">VCC2</text>
<text x="219.5" y="172.6">C45</text>
<text x="229.6" y="172.6">C46</text>
<text x="239.8" y="172.6">C47</text>
<text x="249.9" y="172.6">C48</text>
<text x="260.1" y="172.6">C49</text>
<text x="270.3" y="168.5">0R00</text>
<text x="107.7" y="178.7">0R00</text>
<text x="107.7" y="174.1">R21</text>
<text x="138.2" y="174.9">0R00</text>
<text x="156.7" y="176.1">VCC18_MIPI</text>
<text x="191.3" y="176.1">VCC2</text>
<text x="217.4" y="174.4">100nF</text>
<text x="227.6" y="174.4">100nF</text>
<text x="238" y="174.4">100nF</text>
<text x="247.9" y="174.4">100nF</text>
<text x="258.1" y="174.4">100nF</text>
<text x="97.8" y="185.6">100nF</text>
<text x="100.1" y="182.8">C50</text>
<text x="128.3" y="185.6">100nF</text>
<text x="130.6" y="182.8">C51</text>
<text x="156.7" y="183.7">VSS_USB</text>
<text x="370.3" y="185">VCL</text>
<text x="156.7" y="186.3">VSS_MIPI</text>
<text x="156.7" y="191.4">VSS</text>
<text x="192.8" y="191.4">VCL</text>
<text x="156.7" y="193.9">VSS</text>
<text x="156.7" y="196.4">VSS</text>
<text x="192.8" y="193.9">VCL</text>
<text x="192.8" y="196.4">VCL</text>
<text x="156.7" y="199">VSS</text>
<text x="156.7" y="201.5">VSS</text>
<text x="192.8" y="199">VCL</text>
<text x="192.8" y="201.5">VCL</text>
<text x="260.6" y="199.8">220nF</text>
<text x="262.6" y="198">C52</text>
<text x="271" y="199.8">220nF</text>
<text x="272.8" y="198">C53</text>
<text x="280.9" y="199.8">220nF</text>
<text x="283" y="198">C54</text>
<text x="291.1" y="199.8">220nF</text>
<text x="293.1" y="198">C55</text>
<text x="301.5" y="200">220nF</text>
<text x="303.3" y="198">C56</text>
<text x="311.7" y="200">220nF</text>
<text x="313.4" y="198">C57</text>
<text x="321.8" y="200">220nF</text>
<text x="323.6" y="198">C58</text>
<text x="332.2" y="200">220nF</text>
<text x="333.8" y="198">C59</text>
<text x="342.4" y="200">220nF</text>
<text x="343.9" y="198">C60</text>
<text x="352.3" y="200">220nF</text>
<text x="354.1" y="198">C61</text>
<text x="362.5" y="200">220nF</text>
<text x="364.2" y="198">C62</text>
<text x="372.4" y="200.3">220nF</text>
<text x="374.4" y="198">C63</text>
<text x="156.7" y="204.1">VSS</text>
<text x="156.7" y="206.6">VSS</text>
<text x="156.7" y="209.1">VSS</text>
<text x="192.8" y="204.1">VCL</text>
<text x="192.8" y="206.6">VCL</text>
<text x="192.8" y="209.1">VCL</text>
<text x="156.7" y="211.7">VSS</text>
<text x="156.7" y="214.2">VSS</text>
<text x="192.8" y="211.7">VCL</text>
<text x="192.8" y="214.2">VCL</text>
<text x="156.7" y="216.8">VSS</text>
<text x="156.7" y="219.3">VSS</text>
<text x="156.7" y="221.8">VSS</text>
<text x="192.8" y="216.8">VCL</text>
<text x="192.8" y="219.3">VCL</text>
<text x="156.7" y="224.4">VSS</text>
<text x="156.7" y="226.9">VSS</text>
<text x="210.3" y="225.7">VLO</text>
<text x="156.7" y="229.5">VSS</text>
<text x="156.7" y="232">VSS</text>
<text x="227.3" y="231.3">L5</text>
<text x="156.7" y="234.5">VSS</text>
<text x="156.7" y="237.1">VSS</text>
<text x="156.7" y="239.6">VSS</text>
<text x="192.7" y="234.5">VLO</text>
<text x="192.7" y="237.1">VLO</text>
<text x="192.7" y="239.6">VLO</text>
<text x="229.4" y="235.9">2.2uH</text>
<text x="156.7" y="242.2">VSS</text>
<text x="156.7" y="244.7">VSS</text>
<text x="192.7" y="242.2">VLO</text>
<text x="252.7" y="244">47uf</text>
<text x="255" y="241.2">C64</text>
<text x="156.7" y="247.2">VSS</text>
<text x="156.7" y="249.8">VSS</text>
<text x="156.7" y="252.3">VSS</text>
<text x="156.7" y="254.9">VSS</text>
<text x="156.7" y="257.4">VSS</text>
<text x="235.1" y="253.6">VCC_DCDC</text>
<text x="255" y="257.7">R22</text>
<text x="267.9" y="253.6">+3V3</text>
<text x="156.7" y="259.9">VSS</text>
<text x="156.7" y="262.5">VSS</text>
<text x="186.5" y="259.9">VCC_DCDC</text>
<text x="186.5" y="262.5">VCC_DCDC</text>
<text x="255" y="262.5">0R00</text>
<text x="156.7" y="267.6">VSS1_USBHS</text>
<text x="186.5" y="265">VCC_DCDC</text>
<text x="186.5" y="267.6">VCC_DCDC</text>
<text x="219.7" y="269.4">100nF</text>
<text x="222" y="266.6">C65</text>
<text x="235" y="269.4">22uf</text>
<text x="237.2" y="266.6">C66</text>
<text x="156.7" y="270.1">VSS2_USBHS</text>
</g>
<g font-size="1.8" fill="#840084">
<text x="370.8" y="28.1">BGA-289</text>
<text x="356.9" y="56">R7KA8P1KFLCAC</text>
<text x="188.2" y="122.1">BGA-289</text>
<text x="156.2" y="274.5">R7KA8P1KFLCAC</text>
</g>
<g font-size="1.8" fill="#a90000">
<text x="353" y="35.3">D5</text>
<text x="353" y="30.2">E6</text>
<text x="352.4" y="40.4">K17</text>
<text x="352.4" y="42.9">K16</text>
<text x="352.5" y="48">L17</text>
<text x="352.5" y="50.5">L16</text>
<text x="238.7" y="63.2">1</text>
<text x="245" y="63.2">3</text>
<text x="239.8" y="70.6" transform="rotate(-90 239.8 70.6)">2</text>
<text x="244.9" y="70.6" transform="rotate(-90 244.9 70.6)">4</text>
<text x="265.2" y="112.5" transform="rotate(-90 265.2 112.5)">4</text>
<text x="257.1" y="116.6">1</text>
<text x="257.1" y="119.1">2</text>
<text x="151.7" y="124.2">H15</text>
<text x="197.4" y="124.2">M16</text>
<text x="265.2" y="125.2" transform="rotate(-90 265.2 125.2)">3</text>
<text x="151.7" y="126.7">U17</text>
<text x="151.7" y="129.3">K15</text>
<text x="197.5" y="136.9">F11</text>
<text x="198.1" y="134.4">F6</text>
<text x="152.3" y="142">U9</text>
<text x="152.3" y="139.4">R9</text>
<text x="197.4" y="142">G11</text>
<text x="198" y="139.4">G6</text>
<text x="151.7" y="144.5">U10</text>
<text x="197.4" y="149.6">H11</text>
<text x="197.4" y="144.5">G16</text>
<text x="198" y="147.1">H6</text>
<text x="197.4" y="152.1">H14</text>
<text x="197.4" y="154.7">K14</text>
<text x="151.7" y="157.2">R10</text>
<text x="152.5" y="159.8">T9</text>
<text x="197.6" y="157.2">L15</text>
<text x="151.9" y="162.3">T10</text>
<text x="198.2" y="167.4">L6</text>
<text x="198.2" y="164.8">J6</text>
<text x="152.5" y="172.5">T4</text>
<text x="198" y="169.9">M7</text>
<text x="198" y="172.5">M8</text>
<text x="152.3" y="175">R2</text>
<text x="198" y="175">R1</text>
<text x="151.9" y="182.6">T17</text>
<text x="152.3" y="185.2">R3</text>
<text x="152.4" y="190.2">A9</text>
<text x="198.1" y="190.2">F9</text>
<text x="152.3" y="192.8">B9</text>
<text x="152.4" y="195.3">F7</text>
<text x="152.4" y="197.9">F8</text>
<text x="198" y="195.3">H9</text>
<text x="198" y="192.8">G9</text>
<text x="198.2" y="197.9">J8</text>
<text x="151.8" y="200.4">F10</text>
<text x="152.3" y="202.9">G7</text>
<text x="197.6" y="202.9">J11</text>
<text x="198.2" y="200.4">J9</text>
<text x="151.7" y="208">G10</text>
<text x="152.3" y="205.5">G8</text>
<text x="198" y="205.5">K8</text>
<text x="198" y="208">K9</text>
<text x="151.7" y="210.6">G15</text>
<text x="151.7" y="213.1">G17</text>
<text x="152.3" y="215.6">H7</text>
<text x="197.4" y="210.6">K11</text>
<text x="197.6" y="213.1">L10</text>
<text x="197.6" y="215.6">L11</text>
<text x="151.7" y="220.7">H10</text>
<text x="152.3" y="218.2">H8</text>
<text x="197.4" y="218.2">M11</text>
<text x="151.7" y="223.3">H12</text>
<text x="152.5" y="225.8">J7</text>
<text x="151.9" y="228.3">J10</text>
<text x="151.9" y="230.9">J12</text>
<text x="151.9" y="233.4">J14</text>
<text x="198.1" y="233.4">A7</text>
<text x="152.3" y="236">K6</text>
<text x="152.3" y="238.5">K7</text>
<text x="198" y="236">B7</text>
<text x="198.1" y="238.5">A8</text>
<text x="151.7" y="241">K10</text>
<text x="151.7" y="243.6">K12</text>
<text x="198" y="241">B8</text>
<text x="152.4" y="246.1">L7</text>
<text x="152.4" y="248.7">L8</text>
<text x="152.4" y="251.2">L9</text>
<text x="151.6" y="256.3">M10</text>
<text x="151.8" y="253.7">L12</text>
<text x="151.6" y="258.8">M17</text>
<text x="152.3" y="261.4">U4</text>
<text x="197.4" y="261.4">B10</text>
<text x="197.5" y="258.8">A10</text>
<text x="197.5" y="263.9">A11</text>
<text x="151.9" y="266.4">J17</text>
<text x="151.9" y="269">J16</text>
<text x="197.4" y="266.4">B11</text>
</g>
<g font-size="1.8" fill="#0f0f0f">
<text x="313.7" y="40.3">P212_EXTAL_MCU</text>
<text x="313.7" y="42.8">P213_XTAL_MCU</text>
<text x="313.7" y="47.9">XCIN_MCU</text>
<text x="313.7" y="50.5">XCOUT_MCU</text>
<text x="224.8" y="63.2">EXTAL</text>
<text x="251.7" y="63.2">XTAL</text>
</g>
</svg>
